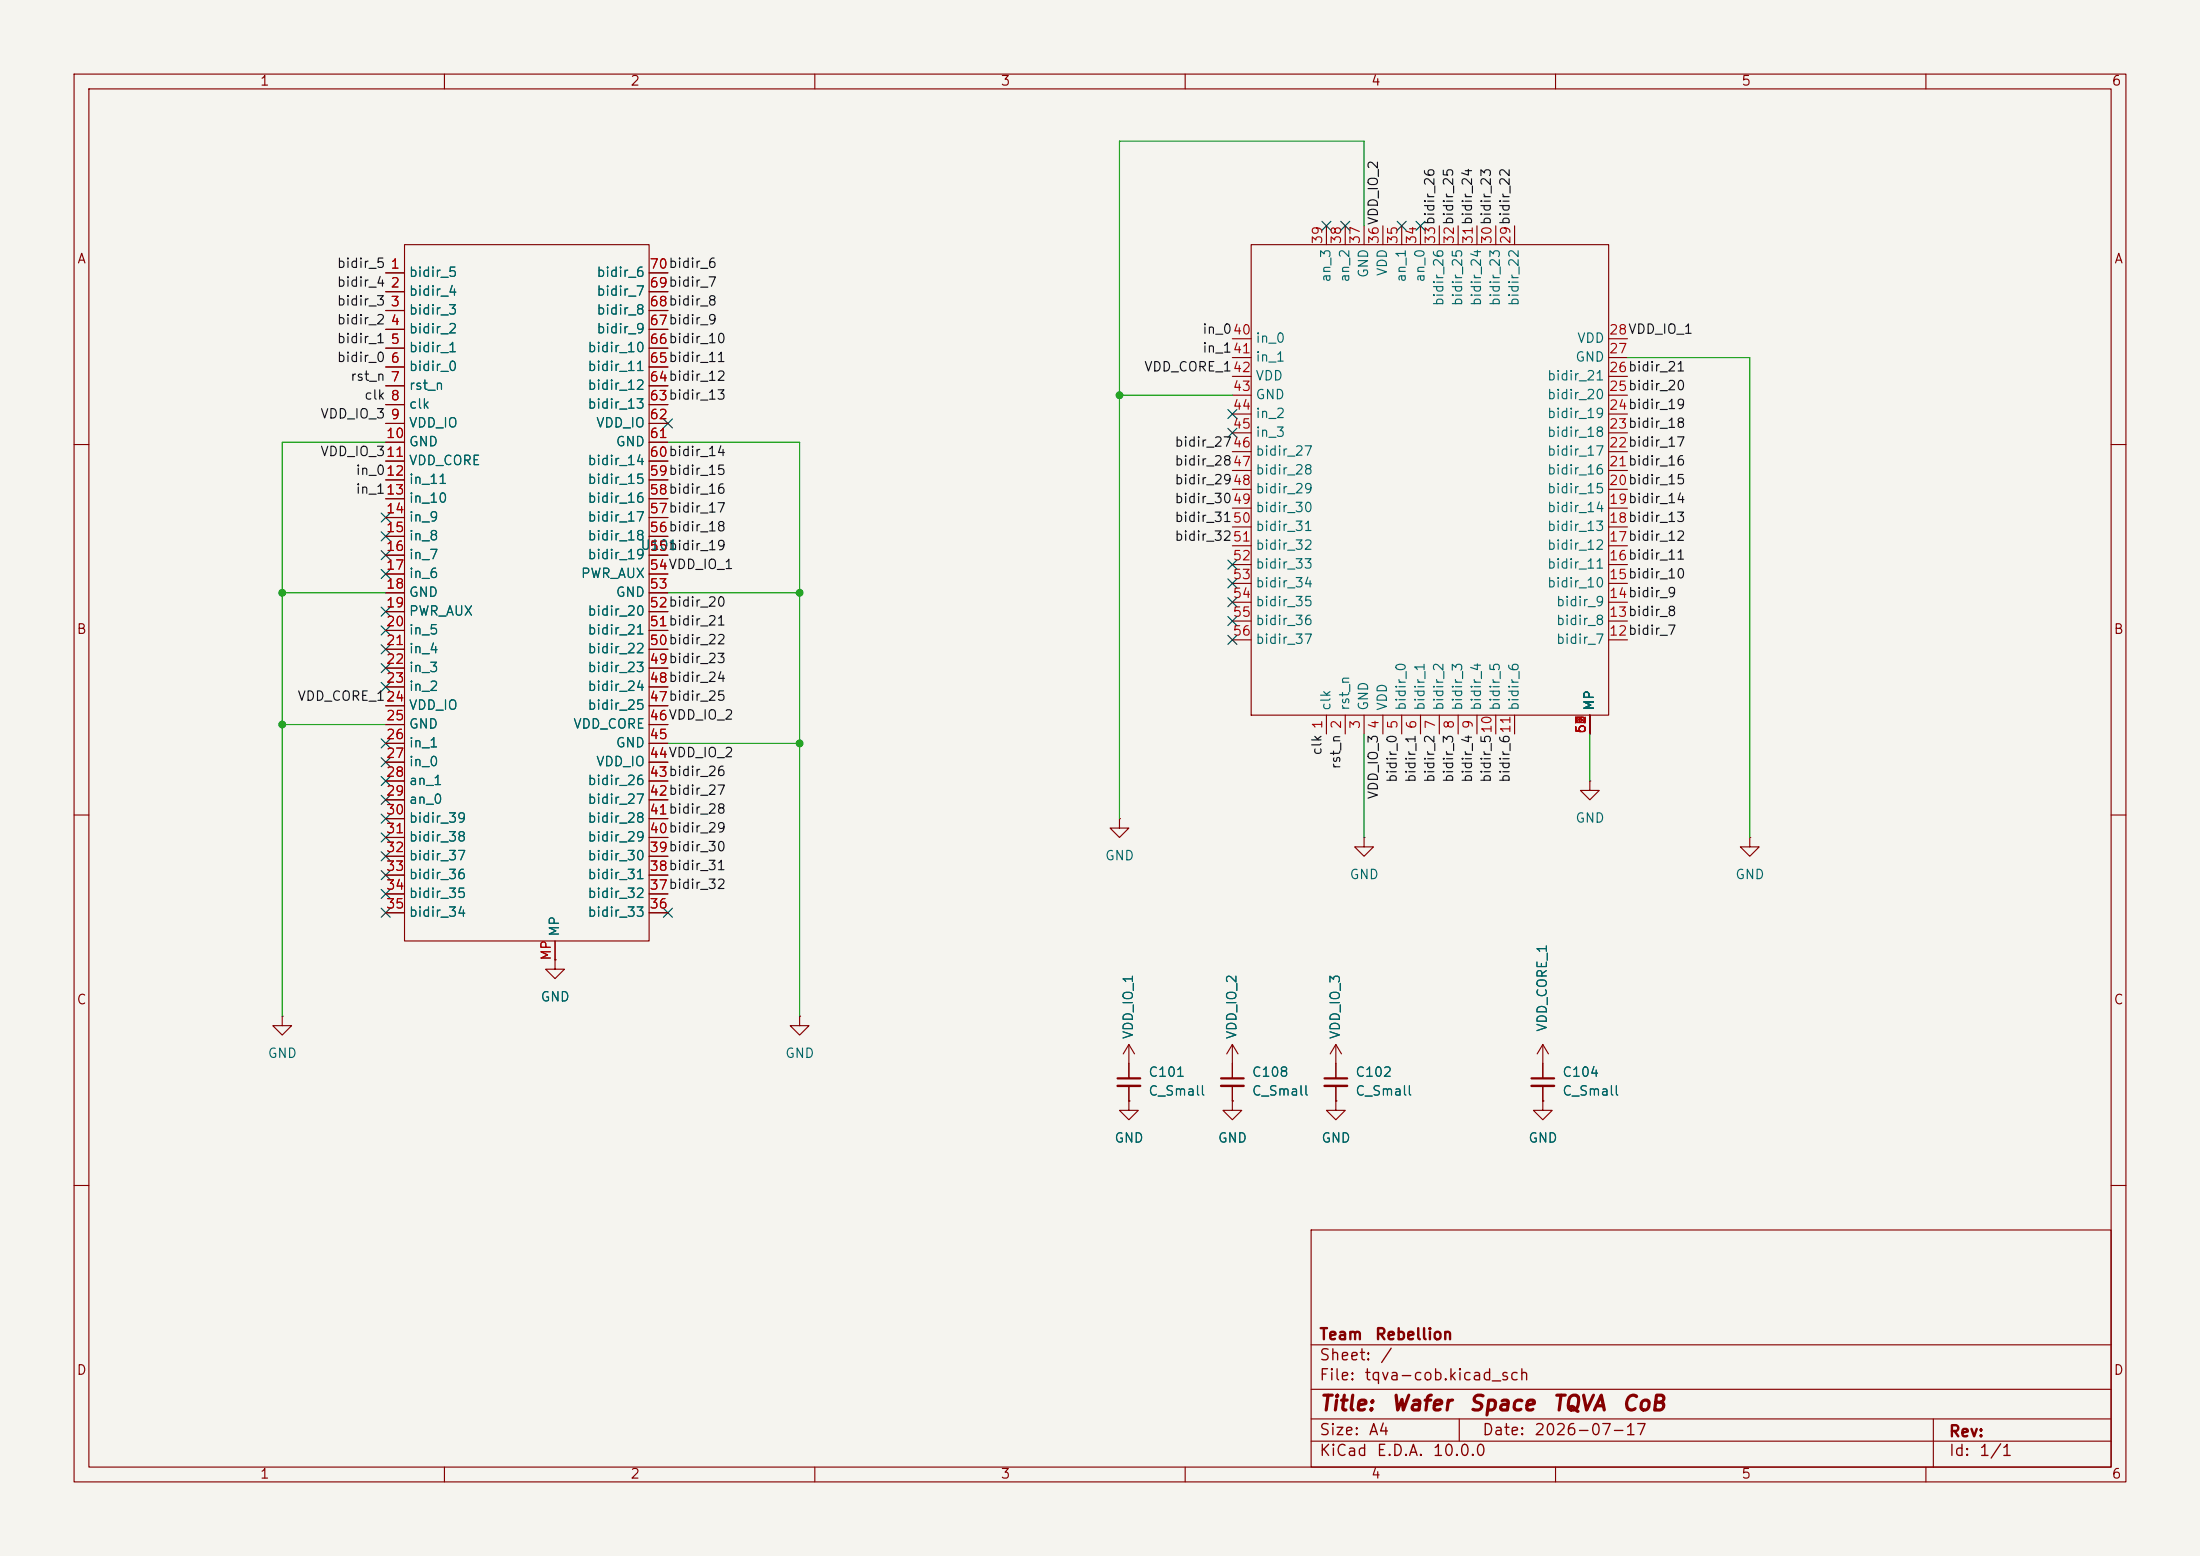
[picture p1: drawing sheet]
<svg xmlns="http://www.w3.org/2000/svg" width="297mm" height="210mm" viewBox="0 0 297 210" stroke-linecap="round" stroke-linejoin="round" font-family="sans-serif">
<path d="M0 0h297v210h-297z" fill="#f5f4ef" stroke="#f5f4ef" stroke-width=".14"/>
<g fill="none" stroke="#840000" stroke-width=".15">
<path d="M10 10h277v190h-277zM12 12h273v186h-273zM60 10v2M110 10v2M160 10v2M210 10v2M260 10v2M52.1 36.8h2.5M52.1 39.4h2.5M54.6 33h33v94h-33zM87.6 36.8h2.6M87.6 39.4h2.6"/>
<path d="M168.9 33h48.3v63.5h-48.3zM179.1 30.5v2.5M181.6 30.5v2.5M184.1 30.5v2.5M186.7 30.5v2.5M189.2 30.5v2.5M191.8 30.5v2.5M194.3 30.5v2.5M196.8 30.5v2.5M199.4 30.5v2.5M201.9 30.5v2.5M204.5 30.5v2.5"/>
<path d="M52.1 41.9h2.5M52.1 44.5h2.5M52.1 47h2.5M52.1 49.5h2.5M52.1 52.1h2.5M52.1 54.6h2.5M52.1 57.2h2.5M52.1 59.7h2.5M87.6 41.9h2.6M87.6 44.5h2.6M87.6 47h2.6M87.6 49.5h2.6"/>
<path d="M87.6 52.1h2.6M87.6 54.6h2.6M87.6 57.2h2.6M87.6 59.7h2.6M166.4 58.4h2.5M166.4 55.9h2.5M166.4 53.3h2.5M166.4 50.8h2.5M166.4 48.3h2.5M166.4 45.7h2.5M217.2 58.4h2.5M217.2 55.9h2.5"/>
<path d="M217.2 53.3h2.5M217.2 50.8h2.5M217.2 48.3h2.5M217.2 45.7h2.5M10 60h2M52.1 62.2h2.5M52.1 64.8h2.5M52.1 67.3h2.5M52.1 69.9h2.5M52.1 72.4h2.5M52.1 74.9h2.5M52.1 77.5h2.5"/>
<path d="M87.6 62.2h2.6M87.6 64.8h2.6M87.6 67.3h2.6M87.6 69.9h2.6M87.6 72.4h2.6M87.6 74.9h2.6M87.6 77.5h2.6M166.4 78.7h2.5M166.4 76.2h2.5M166.4 73.7h2.5M166.4 71.1h2.5M166.4 68.6h2.5"/>
<path d="M166.4 66h2.5M166.4 63.5h2.5M166.4 61h2.5M217.2 78.7h2.5M217.2 76.2h2.5M217.2 73.7h2.5M217.2 71.1h2.5M217.2 68.6h2.5M217.2 66h2.5M217.2 63.5h2.5M217.2 61h2.5M285 60h2"/>
<path d="M52.1 80h2.5M52.1 82.6h2.5M52.1 85.1h2.5M52.1 87.6h2.5M52.1 90.2h2.5M52.1 92.7h2.5M52.1 95.3h2.5M52.1 97.8h2.5M87.6 80h2.6M87.6 82.6h2.6M87.6 85.1h2.6M87.6 87.6h2.6"/>
<path d="M87.6 90.2h2.6M87.6 92.7h2.6M87.6 95.3h2.6M87.6 97.8h2.6M166.4 86.4h2.5M166.4 83.8h2.5M166.4 81.3h2.5M179.1 96.5v2.6M181.6 96.5v2.6M184.1 96.5v2.6M186.7 96.5v2.6M189.2 96.5v2.6"/>
<path d="M191.8 96.5v2.6M194.3 96.5v2.6M196.8 96.5v2.6M199.4 96.5v2.6M201.9 96.5v2.6M204.5 96.5v2.6M214.6 96.5v2.6M217.2 86.4h2.5M217.2 83.8h2.5M217.2 81.3h2.5M10 110h2M52.1 100.3h2.5"/>
<path d="M52.1 102.9h2.5M52.1 105.4h2.5M52.1 108h2.5M52.1 110.5h2.5M52.1 113h2.5M52.1 115.6h2.5M52.1 118.1h2.5M87.6 100.3h2.6M87.6 102.9h2.6M87.6 105.4h2.6M87.6 108h2.6M87.6 110.5h2.6"/>
<path d="M87.6 113h2.6M87.6 115.6h2.6M87.6 118.1h2.6M151.1 110.5v1.3h1.3l-1.3 1.2-1.2-1.2h1.2M151.1 110.5h.1M184.1 113v1.3h1.3l-1.3 1.3-1.2-1.3h1.2M184.1 113h.1M214.6 105.4v1.3h1.3l-1.3 1.3-1.2-1.3h1.2M214.6 105.4h.1M236.2 113v1.3h1.3l-1.3 1.3-1.3-1.3h1.3M236.2 113h.1M285 110h2"/>
<path d="M38.1 137.2v1.2h1.3l-1.3 1.3-1.3-1.3h1.3M38.1 137.2h.1M52.1 120.7h2.5M52.1 123.2h2.5M74.9 129.5v1.3h1.3l-1.3 1.3-1.2-1.3h1.2M74.9 129.5h.1M74.9 127v2.5M87.6 120.7h2.6M87.6 123.2h2.6M107.9 137.2v1.2h1.3l-1.3 1.3-1.2-1.3h1.2M107.9 137.2h.1M152.4 148.6v1.3h-1.3l1.3 1.2 1.3-1.2h-1.3"/>
<path d="M152.4 148.6h.1M152.4 141l-.8 1.2M152.4 141l.8 1.2M152.4 141v4.5M152.4 146.6v2M166.4 148.6v1.3h-1.3l1.3 1.2 1.2-1.2h-1.2M166.4 148.6h.1M166.4 141v4.5M166.4 146.6v2M166.4 141l-.8 1.2M166.4 141l.7 1.2M180.3 148.6v1.3h-1.2l1.2 1.2 1.3-1.2h-1.3"/>
<path d="M180.3 148.6h.1M180.3 141v4.5M180.3 146.6v2M180.3 141l-.7 1.2M180.3 141l.8 1.2M208.3 148.6v1.3h-1.3l1.3 1.2 1.2-1.2h-1.2M208.3 148.6h.1M208.3 141l-.8 1.2M208.3 141l.7 1.2M208.3 141v4.5M208.3 146.6v2M10 160h2"/>
<path d="M177 166h108v32h-108zM285 160h2M60 198v2M110 198v2M160 198v2M177 194.5h108M177 191.5h108M177 187.5h108M177 181.5h108M197 191.5v3M210 198v2M260 198v2"/>
<path d="M261 191.5v6.5"/>
</g>
<path d="M150.9 145.5h3M164.8 145.5h3.1M178.8 145.5h3.1M206.8 145.5h3" fill="none" stroke="#840000" stroke-width=".3"/>
<path d="M150.9 146.6h3M164.8 146.6h3.1M178.8 146.6h3.1M206.8 146.6h3" fill="none" stroke="#840000" stroke-width=".33"/>
<path d="M184.1 30.5v-11.4h-33v91.4M52.1 59.7h-14v77.5M90.2 59.7h17.7v77.5M151.1 53.3h15.3M219.7 48.3h16.5v64.7M38.1 80h14M38.1 97.8h14M90.2 80h17.7M184.1 99.1v13.9M214.6 99.1v6.3M90.2 100.3h17.7" fill="none" stroke="#009600" stroke-width=".15"/>
<g fill="none" stroke="#000084" stroke-width=".15">
<path d="M178.5 29.9l1.2 1.2M179.7 29.9l-1.2 1.2M181 29.9l1.2 1.2M182.2 29.9l-1.2 1.2M188.6 29.9l1.2 1.2M189.8 29.9l-1.2 1.2M191.2 29.9l1.2 1.2M192.4 29.9l-1.2 1.2M89.6 56.5l1.2 1.3M90.8 56.5l-1.2 1.3M165.8 55.3l1.2 1.2M165.8 57.8l1.2 1.2"/>
<path d="M167 55.3l-1.2 1.2M167 57.8l-1.2 1.2M51.5 76.9l1.2 1.2M51.5 69.2l1.2 1.3M51.5 71.8l1.2 1.2M51.5 74.3l1.2 1.2M52.7 76.9l-1.2 1.2M52.7 69.2l-1.2 1.3M52.7 71.8l-1.2 1.2M52.7 74.3l-1.2 1.2M165.8 75.6l1.2 1.2M165.8 78.1l1.2 1.2"/>
<path d="M167 75.6l-1.2 1.2M167 78.1l-1.2 1.2M51.5 92.1l1.2 1.2M51.5 99.7l1.2 1.2M51.5 84.5l1.2 1.2M51.5 81.9l1.2 1.3M51.5 87l1.2 1.2M51.5 89.6l1.2 1.2M52.7 92.1l-1.2 1.2M52.7 99.7l-1.2 1.2M52.7 84.5l-1.2 1.2M52.7 81.9l-1.2 1.3"/>
<path d="M52.7 87l-1.2 1.2M52.7 89.6l-1.2 1.2M165.8 85.8l1.2 1.2M165.8 80.7l1.2 1.2M165.8 83.2l1.2 1.2M167 85.8l-1.2 1.2M167 80.7l-1.2 1.2M167 83.2l-1.2 1.2M51.5 107.3l1.2 1.3M51.5 109.9l1.2 1.2M51.5 104.8l1.2 1.2M51.5 102.3l1.2 1.2"/>
<path d="M51.5 117.5l1.2 1.2M51.5 112.4l1.2 1.2M51.5 115l1.2 1.2M52.7 107.3l-1.2 1.3M52.7 109.9l-1.2 1.2M52.7 104.8l-1.2 1.2M52.7 102.3l-1.2 1.2M52.7 117.5l-1.2 1.2M52.7 112.4l-1.2 1.2M52.7 115l-1.2 1.2M51.5 122.6l1.2 1.2M51.5 120l1.2 1.3"/>
<path d="M52.7 122.6l-1.2 1.2M52.7 120l-1.2 1.3M89.6 122.6l1.2 1.2M90.8 122.6l-1.2 1.2"/>
</g>
<g fill="#009600" stroke="#009600" stroke-width=".14">
<circle cx="38.1" cy="80" r=".46"/>
<circle cx="151.1" cy="53.3" r=".46"/>
<circle cx="107.9" cy="80" r=".46"/>
<circle cx="38.1" cy="97.8" r=".46"/>
<circle cx="107.9" cy="100.3" r=".46"/>
</g>
<g font-size="2" fill="#840000">
<text x="178" y="190.9">Title:</text>
<text x="187.7" y="190.9">Wafer</text>
<text x="198.2" y="190.9">Space</text>
<text x="209.4" y="190.9">TQVA</text>
<text x="218.8" y="190.9">CoB</text>
</g>
<g font-size="1.5" fill="#840000">
<text x="178" y="184">Sheet:</text>
<text x="178" y="181.2">Team</text>
<text x="185.5" y="181.2">Rebellion</text>
<text x="186.2" y="184">/</text>
<text x="178" y="186.7">File:</text>
<text x="184.1" y="186.7">tqva-cob.kicad_sch</text>
<text x="178" y="196.9">KiCad</text>
<text x="178" y="194.1">Size:</text>
<text x="184.7" y="194.1">A4</text>
<text x="185.7" y="196.9">E.D.A.</text>
<text x="193.3" y="196.9">10.0.0</text>
<text x="200" y="194.1">Date:</text>
<text x="207" y="194.1">2026-07-17</text>
<text x="263" y="194.3">Rev:</text>
<text x="263" y="196.9">Id:</text>
<text x="267.1" y="196.9">1/1</text>
</g>
<g font-size="1.3" fill="#840000">
<text x="35" y="11.9">1</text>
<text x="85" y="11.9">2</text>
<text x="135" y="11.9">3</text>
<text x="185" y="11.9">4</text>
<text x="235" y="11.9">5</text>
<text x="285" y="11.9">6</text>
<text x="10.3" y="35.9">A</text>
<text x="285.3" y="35.9">A</text>
<text x="10.3" y="85.9">B</text>
<text x="285.3" y="85.9">B</text>
<text x="10.3" y="135.9">C</text>
<text x="285.3" y="135.9">C</text>
<text x="10.3" y="185.9">D</text>
<text x="285.3" y="185.9">D</text>
<text x="35" y="199.9">1</text>
<text x="85" y="199.9">2</text>
<text x="135" y="199.9">3</text>
<text x="185" y="199.9">4</text>
<text x="235" y="199.9">5</text>
<text x="285" y="199.9">6</text>
</g>
<g font-size="1.3" fill="#a90000">
<text x="178.8" y="33.1" transform="rotate(-90 178.8 33.1)">39</text>
<text x="181.4" y="33.1" transform="rotate(-90 181.4 33.1)">38</text>
<text x="183.9" y="33.1" transform="rotate(-90 183.9 33.1)">37</text>
<text x="186.4" y="33.1" transform="rotate(-90 186.4 33.1)">36VDD_IO_2</text>
<text x="189" y="33.1" transform="rotate(-90 189 33.1)">35</text>
<text x="191.5" y="33.1" transform="rotate(-90 191.5 33.1)">34</text>
<text x="194.1" y="33.1" transform="rotate(-90 194.1 33.1)">33bidir_26</text>
<text x="196.6" y="33.1" transform="rotate(-90 196.6 33.1)">32bidir_25</text>
<text x="199.1" y="33.1" transform="rotate(-90 199.1 33.1)">31bidir_24</text>
<text x="201.7" y="33.1" transform="rotate(-90 201.7 33.1)">30bidir_23</text>
<text x="204.2" y="33.1" transform="rotate(-90 204.2 33.1)">29bidir_22</text>
<text x="52.6" y="36.6">1</text>
<text x="52.6" y="39.1">2</text>
<text x="52.6" y="41.7">3</text>
<text x="87.6" y="41.7">68bidir_8</text>
<text x="87.6" y="39.1">69bidir_7</text>
<text x="87.6" y="36.6">70bidir_6</text>
<text x="87.6" y="41.7">68</text>
<text x="87.6" y="39.1">69</text>
<text x="87.6" y="36.6">70</text>
<text x="52.6" y="44.2">4</text>
<text x="52.6" y="46.7">5</text>
<text x="87.6" y="46.7">66bidir_10</text>
<text x="87.6" y="44.2">67bidir_9</text>
<text x="87.6" y="46.7">66</text>
<text x="87.6" y="44.2">67</text>
<text x="217.1" y="45.5">28VDD_IO_1</text>
<text x="52.6" y="49.3">6</text>
<text x="52.6" y="51.8">7</text>
<text x="87.6" y="51.8">64bidir_12</text>
<text x="87.6" y="49.3">65bidir_11</text>
<text x="87.6" y="51.8">64</text>
<text x="87.6" y="49.3">65</text>
<text x="166.3" y="53.1">43</text>
<text x="217.1" y="53.1">25bidir_20</text>
<text x="217.1" y="50.5">26bidir_21</text>
<text x="217.1" y="48">27</text>
<text x="52" y="59.4">10</text>
<text x="52.6" y="56.9">9</text>
<text x="52.6" y="54.4">8</text>
<text x="87.6" y="59.4">61</text>
<text x="87.6" y="56.9">62</text>
<text x="87.6" y="54.4">63bidir_13</text>
<text x="87.6" y="54.4">63</text>
<text x="166.3" y="55.6">44</text>
<text x="166.3" y="58.2">45</text>
<text x="217.1" y="58.2">23bidir_18</text>
<text x="217.1" y="55.6">24bidir_19</text>
<text x="52" y="62">11</text>
<text x="52" y="64.5">12</text>
<text x="87.6" y="64.5">59bidir_15</text>
<text x="87.6" y="62">60bidir_14</text>
<text x="87.6" y="64.5">59</text>
<text x="87.6" y="62">60</text>
<text x="217.1" y="65.8">20bidir_15</text>
<text x="217.1" y="63.2">21bidir_16</text>
<text x="217.1" y="60.7">22bidir_17</text>
<text x="52" y="69.6">14</text>
<text x="52" y="67.1">13</text>
<text x="87.6" y="69.6">57bidir_17</text>
<text x="87.6" y="67.1">58bidir_16</text>
<text x="87.6" y="69.6">57</text>
<text x="87.6" y="67.1">58</text>
<text x="217.1" y="70.9">18bidir_13</text>
<text x="217.1" y="68.3">19bidir_14</text>
<text x="52" y="72.1">15</text>
<text x="52" y="74.7">16</text>
<text x="52" y="77.2">17</text>
<text x="87.6" y="77.2">54VDD_IO_1</text>
<text x="87.6" y="74.7">55bidir_19</text>
<text x="87.6" y="72.1">56bidir_18</text>
<text x="87.6" y="77.2">54</text>
<text x="87.6" y="74.7">55</text>
<text x="87.6" y="72.1">56</text>
<text x="166.3" y="75.9">52</text>
<text x="217.1" y="75.9">16bidir_11</text>
<text x="217.1" y="73.4">17bidir_12</text>
<text x="52" y="79.8">18</text>
<text x="52" y="82.3">19</text>
<text x="87.6" y="82.3">52bidir_20</text>
<text x="87.6" y="79.8">53</text>
<text x="87.6" y="82.3">52</text>
<text x="166.3" y="78.5">53</text>
<text x="166.3" y="81">54</text>
<text x="166.3" y="83.6">55</text>
<text x="217.1" y="83.6">13bidir_8</text>
<text x="217.1" y="81">14bidir_9</text>
<text x="217.1" y="78.5">15bidir_10</text>
<text x="52" y="84.8">20</text>
<text x="52" y="87.4">21</text>
<text x="52" y="89.9">22</text>
<text x="87.6" y="89.9">49bidir_23</text>
<text x="87.6" y="87.4">50bidir_22</text>
<text x="87.6" y="84.8">51bidir_21</text>
<text x="87.6" y="89.9">49</text>
<text x="87.6" y="87.4">50</text>
<text x="87.6" y="84.8">51</text>
<text x="166.3" y="86.1">56</text>
<text x="217.1" y="86.1">12bidir_7</text>
<text x="52" y="92.5">23</text>
<text x="52" y="95">24</text>
<text x="87.6" y="95">47bidir_25</text>
<text x="87.6" y="92.5">48bidir_24</text>
<text x="87.6" y="95">47</text>
<text x="87.6" y="92.5">48</text>
<text x="52" y="97.5">25</text>
<text x="52" y="100.1">26</text>
<text x="87.6" y="100.1">45</text>
<text x="87.6" y="97.5">46VDD_IO_2</text>
<text x="87.6" y="97.5">46</text>
<text x="183.9" y="98.5" transform="rotate(-90 183.9 98.5)">3</text>
<text x="186.4" y="98.5" transform="rotate(-90 186.4 98.5)">4</text>
<text x="189" y="98.5" transform="rotate(-90 189 98.5)">5</text>
<text x="191.5" y="98.5" transform="rotate(-90 191.5 98.5)">6</text>
<text x="194.1" y="98.5" transform="rotate(-90 194.1 98.5)">7</text>
<text x="196.6" y="98.5" transform="rotate(-90 196.6 98.5)">8</text>
<text x="199.1" y="98.5" transform="rotate(-90 199.1 98.5)">9</text>
<text x="214.4" y="99.1" transform="rotate(-90 214.4 99.1)">57</text>
<text x="214.4" y="99.1" transform="rotate(-90 214.4 99.1)">60</text>
<text x="214.4" y="97.9" transform="rotate(-90 214.4 97.9)">8</text>
<text x="214.4" y="97.9" transform="rotate(-90 214.4 97.9)">9</text>
<text x="214.4" y="97.9" transform="rotate(-90 214.4 97.9)">1</text>
<text x="214.4" y="97.9" transform="rotate(-90 214.4 97.9)">2</text>
<text x="214.4" y="97.9" transform="rotate(-90 214.4 97.9)">3</text>
<text x="52" y="102.6">27</text>
<text x="52" y="105.2">28</text>
<text x="52" y="107.7">29</text>
<text x="87.6" y="107.7">42bidir_27</text>
<text x="87.6" y="105.2">43bidir_26</text>
<text x="87.6" y="102.6">44VDD_IO_2</text>
<text x="87.6" y="107.7">42</text>
<text x="87.6" y="105.2">43</text>
<text x="87.6" y="102.6">44</text>
<text x="52" y="110.2">30</text>
<text x="52" y="112.8">31</text>
<text x="87.6" y="112.8">40bidir_29</text>
<text x="87.6" y="110.2">41bidir_28</text>
<text x="87.6" y="112.8">40</text>
<text x="87.6" y="110.2">41</text>
<text x="52" y="115.3">32</text>
<text x="52" y="117.9">33</text>
<text x="87.6" y="117.9">38bidir_31</text>
<text x="87.6" y="115.3">39bidir_30</text>
<text x="87.6" y="117.9">38</text>
<text x="87.6" y="115.3">39</text>
<text x="52" y="120.4">34</text>
<text x="52" y="122.9">35</text>
<text x="87.6" y="122.9">36</text>
<text x="87.6" y="120.4">37bidir_32</text>
<text x="87.6" y="120.4">37</text>
<text x="74.7" y="129.7" transform="rotate(-90 74.7 129.7)">MP</text>
</g>
<g font-size="1.3" fill="#0f0f0f">
<text x="45.4" y="41.6">bidir_3</text>
<text x="45.4" y="39">bidir_4</text>
<text x="45.4" y="36.5">bidir_5</text>
<text x="45.4" y="44.1">bidir_2</text>
<text x="45.4" y="46.6">bidir_1</text>
<text x="162.2" y="45.4">in_040</text>
<text x="162.2" y="47.9">in_141</text>
<text x="45.4" y="49.2">bidir_0</text>
<text x="47.2" y="51.7">rst_n 7</text>
<text x="154.4" y="50.5">VDD_CORE_142</text>
<text x="43.2" y="56.8">VDD_IO_3</text>
<text x="49.1" y="54.3">clk 8</text>
<text x="43.2" y="61.9">VDD_IO_311</text>
<text x="47.9" y="64.4">in_012</text>
<text x="158.5" y="60.6">bidir_2746</text>
<text x="158.5" y="63.2">bidir_2847</text>
<text x="158.5" y="65.7">bidir_2948</text>
<text x="47.9" y="67">in_113</text>
<text x="158.5" y="68.2">bidir_3049</text>
<text x="158.5" y="70.8">bidir_3150</text>
<text x="158.5" y="73.3">bidir_3251</text>
<text x="40.1" y="94.9">VDD_CORE_124</text>
<text x="178.7" y="102" transform="rotate(-90 178.7 102)">clk 1</text>
<text x="181.3" y="103.9" transform="rotate(-90 181.3 103.9)">rst_n 2</text>
<text x="186.3" y="108" transform="rotate(-90 186.3 108)">VDD_IO_3</text>
<text x="188.9" y="105.7" transform="rotate(-90 188.9 105.7)">bidir_0</text>
<text x="191.4" y="105.7" transform="rotate(-90 191.4 105.7)">bidir_1</text>
<text x="194" y="105.7" transform="rotate(-90 194 105.7)">bidir_2</text>
<text x="196.5" y="105.7" transform="rotate(-90 196.5 105.7)">bidir_3</text>
<text x="199" y="105.7" transform="rotate(-90 199 105.7)">bidir_4</text>
<text x="201.6" y="105.7" transform="rotate(-90 201.6 105.7)">bidir_510</text>
<text x="204.1" y="105.7" transform="rotate(-90 204.1 105.7)">bidir_611</text>
</g>
<g font-size="1.3" fill="#006464">
<text x="55.1" y="37.7">bidir_5</text>
<text x="55.1" y="40.2">bidir_4</text>
<text x="80.4" y="40.2">bidir_7</text>
<text x="80.4" y="37.7">bidir_6</text>
<text x="179.9" y="38.2" transform="rotate(-90 179.9 38.2)">an_3</text>
<text x="182.5" y="38.2" transform="rotate(-90 182.5 38.2)">an_2</text>
<text x="185" y="37.6" transform="rotate(-90 185 37.6)">GND</text>
<text x="187.6" y="37.4" transform="rotate(-90 187.6 37.4)">VDD</text>
<text x="190.1" y="38.2" transform="rotate(-90 190.1 38.2)">an_1</text>
<text x="192.6" y="38.2" transform="rotate(-90 192.6 38.2)">an_0</text>
<text x="195.2" y="41.4" transform="rotate(-90 195.2 41.4)">bidir_26</text>
<text x="197.7" y="41.4" transform="rotate(-90 197.7 41.4)">bidir_25</text>
<text x="200.3" y="41.4" transform="rotate(-90 200.3 41.4)">bidir_24</text>
<text x="202.8" y="41.4" transform="rotate(-90 202.8 41.4)">bidir_23</text>
<text x="205.3" y="41.4" transform="rotate(-90 205.3 41.4)">bidir_22</text>
<text x="55.1" y="42.8">bidir_3</text>
<text x="55.1" y="45.3">bidir_2</text>
<text x="55.1" y="47.9">bidir_1</text>
<text x="79.2" y="47.9">bidir_10</text>
<text x="80.4" y="45.3">bidir_9</text>
<text x="80.4" y="42.8">bidir_8</text>
<text x="169.4" y="46.6">in_0</text>
<text x="212.8" y="46.6">VDD</text>
<text x="55.1" y="50.4">bidir_0</text>
<text x="55.1" y="52.9">rst_n</text>
<text x="79.2" y="52.9">bidir_12</text>
<text x="79.2" y="50.4">bidir_11</text>
<text x="169.4" y="49.1">in_1</text>
<text x="169.4" y="51.7">VDD</text>
<text x="208.8" y="51.7">bidir_21</text>
<text x="212.6" y="49.1">GND</text>
<text x="55.1" y="55.5">clk</text>
<text x="55.1" y="58">VDD_IO</text>
<text x="79.2" y="55.5">bidir_13</text>
<text x="80.4" y="58">VDD_IO</text>
<text x="169.4" y="54.2">GND</text>
<text x="169.4" y="56.7">in_2</text>
<text x="169.4" y="59.3">in_3</text>
<text x="208.8" y="59.3">bidir_18</text>
<text x="208.8" y="56.7">bidir_19</text>
<text x="208.8" y="54.2">bidir_20</text>
<text x="55.1" y="60.6">GND</text>
<text x="55.1" y="63.1">VDD_CORE</text>
<text x="55.1" y="65.6">in_11</text>
<text x="79.2" y="65.6">bidir_15</text>
<text x="79.2" y="63.1">bidir_14</text>
<text x="83" y="60.6">GND</text>
<text x="169.4" y="61.8">bidir_27</text>
<text x="169.4" y="64.4">bidir_28</text>
<text x="208.8" y="64.4">bidir_16</text>
<text x="208.8" y="61.8">bidir_17</text>
<text x="55.1" y="68.2">in_10</text>
<text x="55.1" y="70.7">in_9</text>
<text x="79.2" y="70.7">bidir_17</text>
<text x="79.2" y="68.2">bidir_16</text>
<text x="169.4" y="66.9">bidir_29</text>
<text x="169.4" y="69.4">bidir_30</text>
<text x="169.4" y="72">bidir_31</text>
<text x="208.8" y="72">bidir_13</text>
<text x="208.8" y="69.4">bidir_14</text>
<text x="208.8" y="66.9">bidir_15</text>
<text x="55.1" y="73.3">in_8</text>
<text x="55.1" y="75.8">in_7</text>
<text x="79.2" y="75.8">bidir_19</text>
<text x="79.2" y="73.3">bidir_18</text>
<text x="86.4" y="74.5">U101</text>
<text x="169.4" y="74.5">bidir_32</text>
<text x="169.4" y="77.1">bidir_33</text>
<text x="208.8" y="77.1">bidir_11</text>
<text x="208.8" y="74.5">bidir_12</text>
<text x="55.1" y="78.3">in_6</text>
<text x="55.1" y="80.9">GND</text>
<text x="55.1" y="83.4">PWR_AUX</text>
<text x="78.3" y="78.3">PWR_AUX</text>
<text x="79.2" y="83.4">bidir_20</text>
<text x="83" y="80.9">GND</text>
<text x="169.4" y="79.6">bidir_34</text>
<text x="169.4" y="82.1">bidir_35</text>
<text x="208.8" y="79.6">bidir_10</text>
<text x="210" y="82.1">bidir_9</text>
<text x="55.1" y="86">in_5</text>
<text x="55.1" y="88.5">in_4</text>
<text x="79.2" y="88.5">bidir_22</text>
<text x="79.2" y="86">bidir_21</text>
<text x="169.4" y="84.7">bidir_36</text>
<text x="169.4" y="87.2">bidir_37</text>
<text x="210" y="87.2">bidir_7</text>
<text x="210" y="84.7">bidir_8</text>
<text x="55.1" y="91">in_3</text>
<text x="55.1" y="93.6">in_2</text>
<text x="79.2" y="93.6">bidir_24</text>
<text x="79.2" y="91">bidir_23</text>
<text x="55.1" y="96.1">VDD_IO</text>
<text x="55.1" y="98.7">GND</text>
<text x="55.1" y="101.2">in_1</text>
<text x="77.3" y="98.7">VDD_CORE</text>
<text x="79.2" y="96.1">bidir_25</text>
<text x="83" y="101.2">GND</text>
<text x="179.9" y="96" transform="rotate(-90 179.9 96)">clk</text>
<text x="182.5" y="96" transform="rotate(-90 182.5 96)">rst_n</text>
<text x="185" y="96" transform="rotate(-90 185 96)">GND</text>
<text x="187.6" y="96" transform="rotate(-90 187.6 96)">VDD</text>
<text x="190.1" y="96" transform="rotate(-90 190.1 96)">bidir_0</text>
<text x="192.6" y="96" transform="rotate(-90 192.6 96)">bidir_1</text>
<text x="195.2" y="96" transform="rotate(-90 195.2 96)">bidir_2</text>
<text x="197.7" y="96" transform="rotate(-90 197.7 96)">bidir_3</text>
<text x="200.3" y="96" transform="rotate(-90 200.3 96)">bidir_4</text>
<text x="202.8" y="96" transform="rotate(-90 202.8 96)">bidir_5</text>
<text x="205.3" y="96" transform="rotate(-90 205.3 96)">bidir_6</text>
<text x="215.5" y="96" transform="rotate(-90 215.5 96)">MP</text>
<text x="55.1" y="103.7">in_0</text>
<text x="55.1" y="106.3">an_1</text>
<text x="79.2" y="106.3">bidir_26</text>
<text x="80.4" y="103.7">VDD_IO</text>
<text x="55.1" y="108.8">an_0</text>
<text x="55.1" y="111.4">bidir_39</text>
<text x="55.1" y="113.9">bidir_38</text>
<text x="79.2" y="113.9">bidir_29</text>
<text x="79.2" y="111.4">bidir_28</text>
<text x="79.2" y="108.8">bidir_27</text>
<text x="212.6" y="111.4">GND</text>
<text x="55.1" y="116.4">bidir_37</text>
<text x="55.1" y="119">bidir_36</text>
<text x="79.2" y="119">bidir_31</text>
<text x="79.2" y="116.4">bidir_30</text>
<text x="149.1" y="116.4">GND</text>
<text x="182.1" y="119">GND</text>
<text x="234.2" y="119">GND</text>
<text x="55.1" y="121.5">bidir_35</text>
<text x="55.1" y="124.1">bidir_34</text>
<text x="79.2" y="124.1">bidir_33</text>
<text x="79.2" y="121.5">bidir_32</text>
<text x="75.8" y="126.5" transform="rotate(-90 75.8 126.5)">MP</text>
<text x="72.9" y="135.5">GND</text>
<text x="36.1" y="143.1">GND</text>
<text x="105.9" y="143.1">GND</text>
<text x="153.3" y="140.3" transform="rotate(-90 153.3 140.3)">VDD_IO_1</text>
<text x="167.2" y="140.3" transform="rotate(-90 167.2 140.3)">VDD_IO_2</text>
<text x="181.2" y="140.3" transform="rotate(-90 181.2 140.3)">VDD_IO_3</text>
<text x="209.1" y="139.3" transform="rotate(-90 209.1 139.3)">VDD_CORE_1</text>
<text x="154.9" y="145.6">C101</text>
<text x="154.9" y="148.2">C_Small</text>
<text x="168.9" y="145.6">C108</text>
<text x="168.9" y="148.2">C_Small</text>
<text x="182.9" y="145.6">C102</text>
<text x="182.9" y="148.2">C_Small</text>
<text x="210.8" y="145.6">C104</text>
<text x="210.8" y="148.2">C_Small</text>
<text x="150.4" y="154.5">GND</text>
<text x="164.3" y="154.5">GND</text>
<text x="178.3" y="154.5">GND</text>
<text x="206.2" y="154.5">GND</text>
</g>
</svg>
